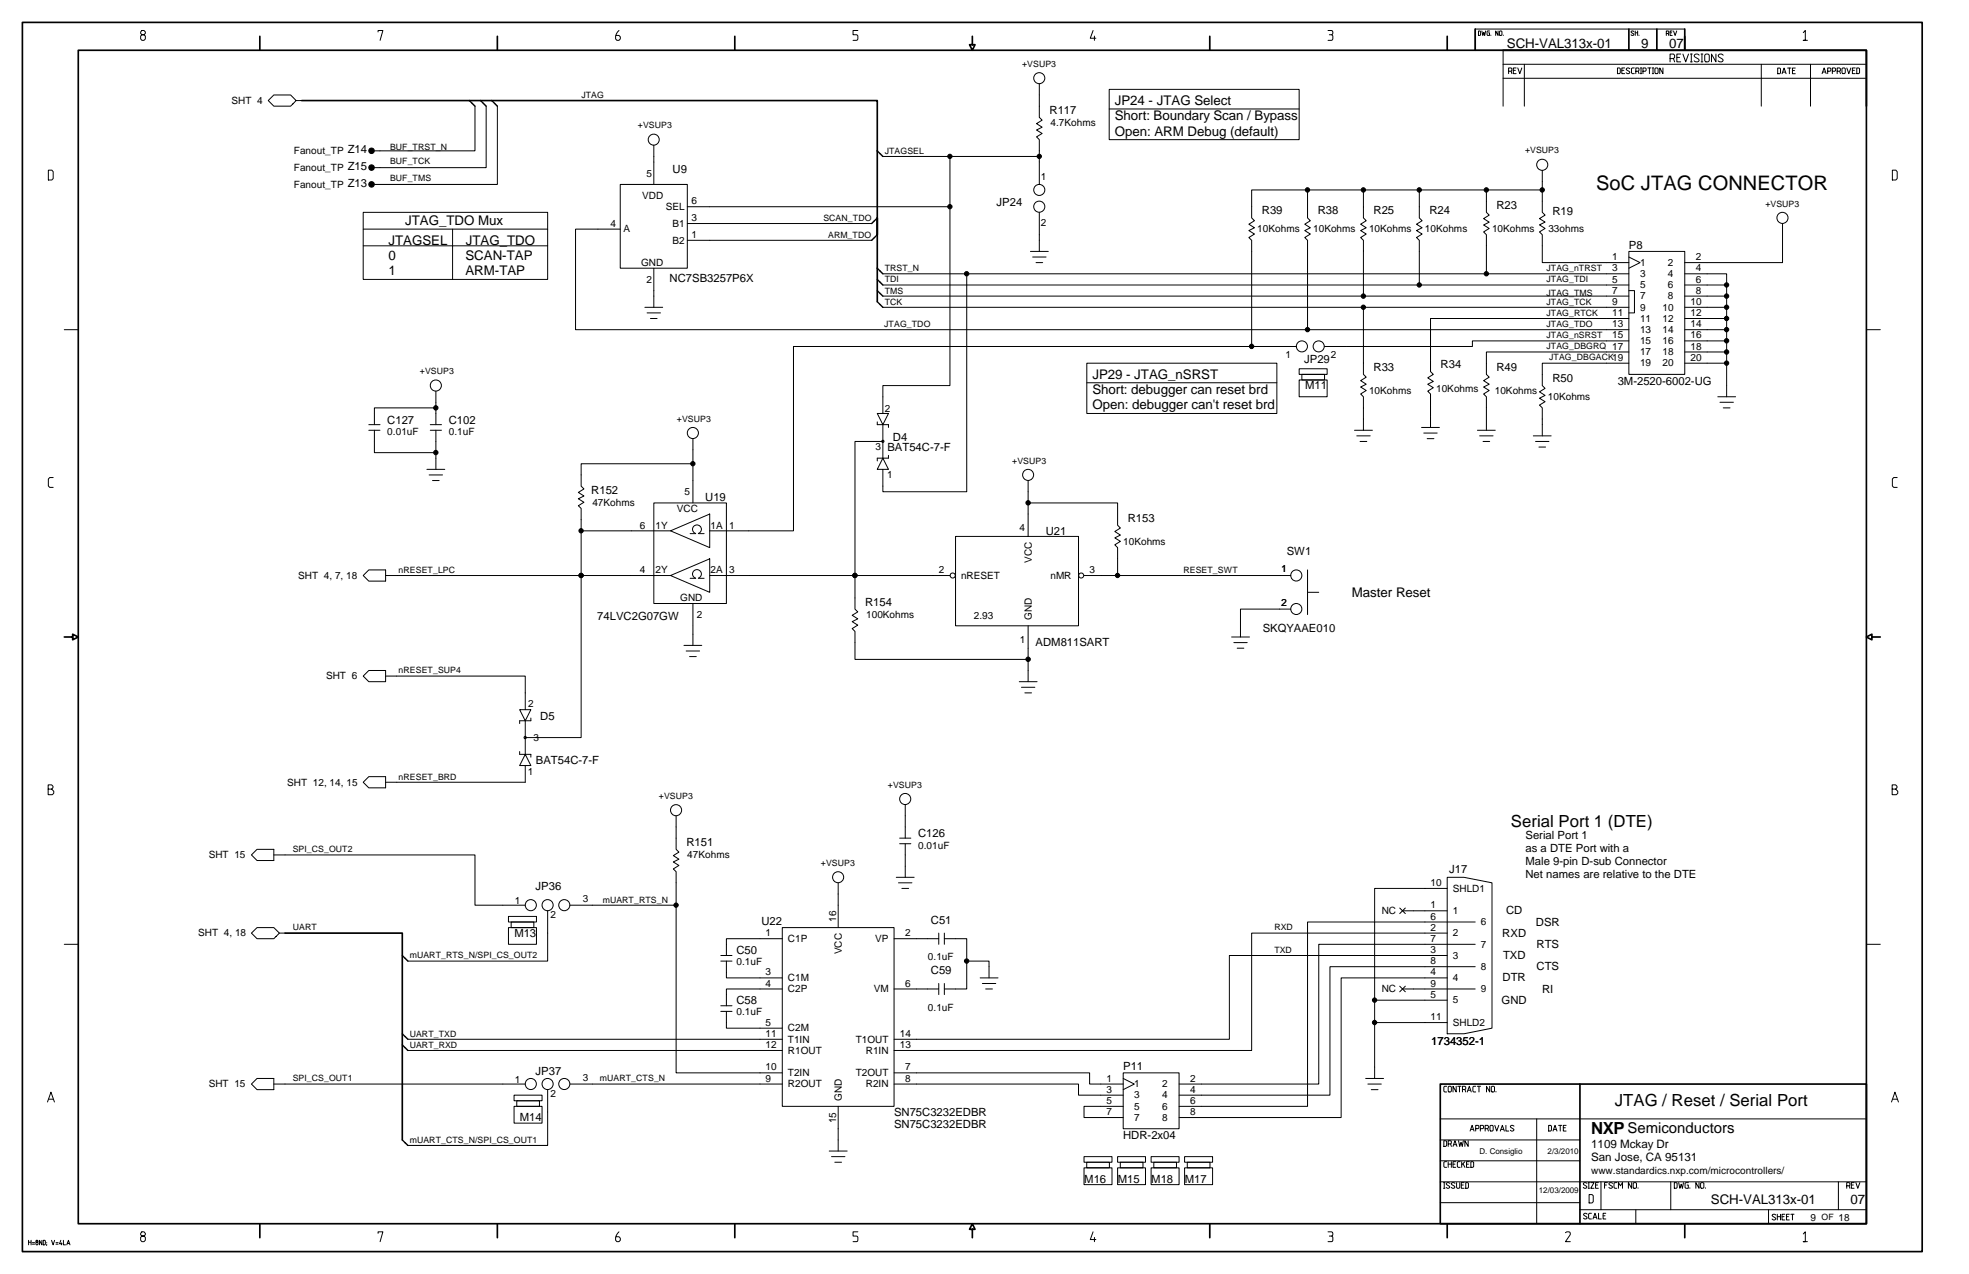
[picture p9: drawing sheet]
<svg xmlns="http://www.w3.org/2000/svg" width="432mm" height="279mm" viewBox="0 0 432 279" stroke-linecap="round" stroke-linejoin="round" font-family="sans-serif">
<g fill="none" stroke="#000" stroke-width=".22">
<path d="M31.1 6.7l-.3 .3v.3l.3 .3h.5l.3 .3v.6l-.3 .3h-.5l-.3-.3v-.6l.3-.3h.5l.3-.3v-.3l-.3-.3zM82.9 7v-.3h1.1l-.6 2.1M135.7 6.7a2.04 2.04 0 0 0-.7 1.8l.3 .3h.4l.3-.3v-.4l-.3-.3h-.6M188.1 6.7h-1v.9h.7l.3 .3-.1 .8-.9 .1M227.9 18.4v7.3l.6 .7-1.2 .7 1.2 .8-1.2 .6 1.2 .8-1.2 .7 .6 .6v9.8M239.7 6.7l-.6 1.7h1.2M240 7.9v.9M243.2 19.6h41.7v11h-41.7zM291.2 6.7h.8a.54 .54 0 0 1 .2 .8l-.2 .1M291.5 7.6l.7 .1 .1 .8-.3 .3h-.8M324.2 6.8l.5 .1-.1 .9h-.4zM325 6.8l.2 1 .2-.7 .2 .7 .2-1"/>
<path d="M326.6 6.8h-.4l-.1 .1 .1 .9h.4v-.6h-.1M326.9 7.7v.1M328.5 6.8v1l-.5-1v1M329 6.8l.4 .1-.2 .9-.4-.2zM329.6 11v12.3M329.6 17.2h79.7M329.6 14.1h79.7M329.7 7.7v.1M330.8 15.6h.6l.2-.5-.2-.2h-.6v1.3M331.4 15.6l.2 .6M331.9 15.4h.4M332.5 14.9h-.6v1.3h.6"/>
<path d="M332.8 14.9l.5 1.3 .4-1.3M334.3 14.1v9.2M354.7 14.9h.5l.1 .2v.9l-.1 .2h-.5zM355.7 15.4h.4M356.3 14.9h-.6v1.3h.6M357.4 15.1l-.5-.2-.3 .3 .7 .5v.3l-.4 .2-.3-.2M358.3 6.9l-.2-.1-.4 .1v.2l.6 .5-.2 .2-.4-.2M358.4 14.9h-.5l-.1 .2v.9l.1 .2h.5M358.6 6.8v1M358.6 7.2h.5M358.7 15.6h.6l.1-.2v-.3l-.1-.2h-.6v1.3M359.1 6.8v1"/>
<path d="M359.3 15.6l.1 .6M359.4 7.7v.1M359.7 14.9h.3M359.7 16.2h.3M359.9 14.9v1.3M360.3 15.6h.5l.2-.2v-.3l-.2-.2h-.5v1.3M361.4 14.9h.7M361.7 14.9v1.3M362.4 14.9h.2M362.4 16.2h.2M362.5 14.9v1.3M363.1 14.9h.4l.1 .2v.9l-.1 .2h-.4l-.2-.2v-.9z"/>
<path d="M364.7 14.9v1.3l-.7-1.3v1.3M365.4 7.3h.4v-.5h-.4v1M365.8 7.3l.2 .5M366.2 12.8h.8l.2-.2v-.5l-.2-.2h-.8v1.7M366.2 7.2h.4M366.7 6.8h-.5v1h.5M367 12.8l.2 .8M367 6.8l.3 1 .4-1M367.7 12.6h.6M368.6 11.9h-.9v1.7h.9M369.1 11.9l.6 1.7 .6-1.7M369.5 6.4h-46v4.6h46"/>
<path d="M370.7 13.6h.4M370.7 11.9h.4M370.9 11.9v1.7M372.6 12.1a.62 .62 0 0 0-1.1 .1l.1 .3 .9 .5v.5a.76 .76 0 0 1-1-.2M373 13.6h.4M373 11.9h.4M373.2 11.9v1.7M374.1 11.9h.5l.2 .2v1.2l-.2 .3h-.5l-.3-.3v-1.2zM376.3 11.9v1.7l-1-1.7v1.7M377.9 12.1a.62 .62 0 0 0-1.1 .1l1 .8 .1 .2-.1 .3a.74 .74 0 0 1-1-.2M386.2 14.1v9.2M389.8 14.9h.5l.2 .2v.9l-.2 .2h-.5z"/>
<path d="M390.8 16.2l.4-1.3 .5 1.3M391 15.8h.5M392 14.9h.7M392.4 14.9v1.3M393.1 15.5h.4M393.7 14.9h-.6v1.3h.6M395.5 7.2l.4-.5v2.1h-.4h.9M397 14.1v9.2M399.6 16.2l.4-1.3 .5 1.3M399.8 15.8h.5M400.8 15.6h.5l.2-.2v-.3l-.2-.2h-.5v1.3M401.8 15.6h.6l.1-.5-.1-.2h-.6v1.3"/>
<path d="M402.9 15.6h.5l.2-.5-.2-.2h-.5v1.3M403.4 15.6l.2 .6M404.1 14.9h.4l.2 .2v.9l-.2 .2h-.4l-.2-.2v-.9zM405 14.9l.4 1.3 .5-1.3M406.2 15.4h.5M406.8 14.9h-.6v1.3h.6M407.2 14.9h.4l.2 .2v.9l-.2 .2h-.4zM10.6 37.3h.8l.3 .4v1.5l-.3 .3h-.8zM58.8 22.1l1.2-1.3h3.7l1.2 1.3-1.2 1.2h-3.7zM64.9 22.1h1.3M104.2 23.3v9.8h-22.1M106.6 23.3v13.5h-24.5"/>
<path d="M109.1 23.3v17.1h-27M143.4 31.9v8.5M193.6 34.3h34.3M208.3 34.3v50.3h-14.7v6.1M243.2 23.9h41.7M338.2 37.4v9.2l.6 .6-1.2 .7 1.2 .8-1.2 .6 1.2 .8-1.2 .8 .6 .6v6.1h19M415 37.3h.8l.3 .4v1.5l-.3 .3h-.8zM79.7 46.6h40.4v14.7h-40.4zM79.7 50.2h40.4M79.7 53.9h40.4M99.3 50.2v11.1M136 40.4h14.7v18.4h-14.7z"/>
<path d="M136 50.2h-9.8v22.1h231M143.4 58.8v8.6M150.7 45.3h57.6M191.2 52.7h-40.5M191.2 49h-40.5M226 55.1h3.9M226.5 56.4h2.9M227.2 57.6h1.5M227.9 46.6v8.5M286.7 41.7h-12.2v6.1l.6 .6-1.2 .8 1.2 .8-1.2 .6 1.2 .7-1.2 .8 .6 .6v23.3M299 41.7v6.1l.6 .6-1.2 .8 1.2 .8-1.2 .6 1.2 .7-1.2 .8 .6 .6v12.2M311.3 41.7v6.1l.6 .6-1.3 .8 1.3 .8-1.3 .6 1.3 .7-1.3 .8 .7 .6v9.8"/>
<path d="M326 41.7v4.9l.6 .6-1.2 .7 1.2 .8-1.2 .6 1.2 .8-1.2 .8 .6 .6v8.5M338.2 41.7h-51.5v6.1l.7 .6-1.3 .8 1.3 .8-1.3 .6 1.3 .7-1.3 .8 .6 .6v19.6M357.2 55.1h12.3v27h-12.3zM357.2 56.4l2.5 1.2-2.5 1.2M390.9 49v8.6h-21.4M14.1 72.3h3.1M141.4 67.4h3.9M141.9 68.6h2.9M142.6 69.8h1.5M193.6 62.5h163.6M193.6 64.9h163.6M193.6 67.4h163.6"/>
<path d="M193.6 60h163.6M212 60v47.8h-18.4v-4.9M238.3 79.7h41.7v11h-41.7zM284.3 76h-110.3v40.4h-18.4M299 67.4v14.7l.6 .6-1.2 .8 1.2 .8-1.2 .6 1.2 .7-1.2 .8 .6 .6v7.4M357.2 69.9l-43.5-.1v11.7l.6 .6-1.2 .8 1.2 .8-1.2 .6 1.2 .7-1.2 .8 .6 .6v7.3M357.2 74.8h-34.3v1.2h-32.5M357.2 63.7h1.2v4.9h-1.2M357.2 79.7h-19v4.9l.6 .6-1.2 .7 1.2 .8-1.2 .6 1.2 .8-1.2 .7 .6 .7v6.1M357.2 77.2h-31.2v4.9l.6 .6-1.2 .8 1.2 .8-1.2 .6 1.2 .7-1.2 .8 .6 .6v7.4M369.5 60h9.2v27M378.7 62.5h-9.2"/>
<path d="M378.7 64.9h-9.2M378.7 67.4h-9.2M378.7 69.8l-9.2 .1M378.7 72.3h-9.2M378.7 74.8h-9.2M378.7 77.2h-9.2M378.7 79.7h-9.2M409.3 72.3h3M80.9 94.4h2.4M80.9 93.1h2.4M82.1 94.4v4.9h13.5M94.4 93.1h2.4"/>
<path d="M94.4 94.4h2.4M95.6 89.5h-13.5v3.6M95.6 85.8v7.3M95.6 94.4v8.5M152 96.2v14.1M192.4 90.7h2.4l-1.2 2.4zM192.4 92.5v.6h2.4v.6M193.6 93.1v3.7M194.8 99.9v.6h-2.4v.6M238.3 83.9h41.7M284.9 83.3h6.1v3.7h-6.1zM284.9 80.9h6.1v1.2h-6.1z"/>
<path d="M285.5 82.1h5v1.2h-5zM297 94.4h4M297.5 95.6h3M298.3 96.8h1.4M311.7 93.7h4M312.2 95h3M313 96.2h1.5M324 94.4h3.9M324.5 95.6h2.9M325.2 96.8h1.5M336.3 95.6h3.9M336.7 96.8h3"/>
<path d="M337.5 98h1.4M376.7 87h3.9M377.2 88.2h2.9M377.9 89.5h1.5M11.7 104.7h-.8l-.3 .4v1.5l.3 .3h.8M93.6 102.9h3.9M94.1 104.2h2.9M94.8 105.4h1.5M127.4 116.4h19.6M143.4 110.3h15.9v22.1h-15.9zM147 116.4l8.6-3.7v7.4zM151.3 117h1.3"/>
<path d="M152 101.7h-24.6v4.9l.7 .6-1.3 .8 1.3 .8-1.3 .6 1.3 .8-1.3 .7 .6 .6v50.3h-12.2v3.6M152.5 117a.95 .95 0 0 1-.4-1.5 .95 .95 0 0 1 1.5 0 .95 .95 0 0 1-.5 1.5M153.2 117h1.2M193.6 100.5v-3.7h-6.1v36.8l.6 .6-1.2 .7 1.2 .8-1.2 .6 1.2 .8-1.2 .8 .6 .6v6.1h38M193.6 100.5l1.2 2.4h-2.4zM209.6 117.6h26.9v19.6h-26.9zM225.5 110.3h19.6v4.9l.6 .6-1.2 .8 1.2 .7-1.2 .7 1.2 .7-1.2 .8 .6 .6v6.1M225.5 105.4v12.2M416.1 104.7h-.8l-.3 .4v1.5l.3 .3h.8M79.7 126.2l1.2-1.2h3.7v2.4h-3.7zM147 126.2l8.6-3.6v7.3zM147 126.2h-62.4"/>
<path d="M151.3 126.8h1.3M152 137.2v4.3M152 132.4v4.8M152.5 126.8a.95 .95 0 0 1-.4-1.5 .95 .95 0 0 1 1.5 0 .95 .95 0 0 1-.5 1.5M153.2 126.8h1.2M155.6 126.2h52.7M225.5 137.2v12.3M270.1 139.7h3.9M283.1 133.6h-11.1v6.1M283.1 126.2h-45.4M286.7 125v9.8M286.7 129.9h2.5"/>
<path d="M79.7 148.3l1.2-1.3h3.7v2.5h-3.7zM84.6 148.3h30.6v7.3M114 155.6h2.4l-1.2 2.5zM115.2 158.1v3.7M116.4 157.5v.6h-2.4v.6M150 141.5h3.9M150.5 142.8h2.9M151.2 144h1.5M223.5 149.5h3.9M224 150.7h2.9M224.7 152h1.5M270.6 140.9h2.9"/>
<path d="M271.3 142.2h1.5M10.6 173.1h.7l.3-.4v-.3l-.3-.3h-.7v2.2h.9l.3-.3v-.5l-.5-.4M79.7 171.6l1.2-1.3h3.7v2.5h-3.7zM114 164.8v.6h2.4v.7M115.2 165.4l1.2 2.5h-2.4zM115.2 167.9v3.7h-30.6M148.3 178.9v7.4l.6 .6-1.2 .7 1.2 .8-1.2 .6 1.2 .8-1.2 .8 .6 .6v44.1h23.3M198.5 176.5v7.3M415 173.1h.7l.3-.4v-.3l-.3-.3h-.7v2.2h.9l.3-.3v-.5l-.5-.4M55.1 187.5l1.3-1.2h3.6v2.4h-3.6zM60 187.5h44.2v11h11M120.1 199.7v11.1h-30.6"/>
<path d="M125 198.5h23.3M183.8 193.6v9.8M196.6 192.4h3.9M197 193.6h3M197.3 185h2.4M197.3 183.8h2.4M197.8 194.8h1.5M198.5 185v7.4M307 199.1l1.2 1.3M307.6 199.7h9.8M308.2 199.1l-1.2 1.3M317.4 192.4h3.7l6.1 1.2v31.9l-6.1 1.2h-3.7z"/>
<path d="M317.4 194.8h-15.9v41.7M14.1 207.1h3.1M55.1 204.6l1.3-1.2h3.6l1.3 1.2-1.3 1.3h-3.6zM61.3 204.6h1.2M111.5 203.4h6.1v3.7h-6.1zM111.5 201h6.1v1.2h-6.1zM112.1 202.2h5v1.2h-5zM158.1 209.5h2.4M158.1 210.8h2.4M159.3 210.8v3.7h12.3M171.6 203.4h24.5v39.2h-24.5zM171.6 205.9h-12.3v3.6"/>
<path d="M171.6 216.9h-12.3v3.7M196.1 216.9h9.8M196.1 205.9h9.8M205.9 204.6v2.5M205.9 215.7v2.4M207.1 205.9h4.9v11h-4.9M207.1 204.6v2.5M207.1 215.7v2.4M212 210.8h4.9v3.7M214.9 214.5h4M215.4 215.7h3M216.2 216.9h1.4"/>
<path d="M307 216.3l1.2 1.2M308.2 216.3l-1.2 1.2M317.4 209.5l-47.8 .1v18.3h-73.5M317.4 204.6h-42.9v25.8h-78.4M317.4 214.5h-23.3v30.6h-35.5M317.4 219.4h-15.9M323.5 207.1h-34.3v30.6h-30.6M323.5 202.2h-36.8v40.4h-28.1M323.5 212h-31.8v28.2h-33.1M323.5 216.9h-15.9M409.3 207.1h3M55.1 237.7l1.3-1.2h3.6v2.5h-3.6z"/>
<path d="M115.2 237.7h-55.2M120.1 239v12.2h-30.6M125 237.7h46.6M158.1 220.6h2.4M158.1 221.8h2.4M159.3 221.8v3.7h12.3M171.6 227.9h-82.1M171.6 230.4h-82.1M196.1 235.3h42.9v2.4h7.3M196.1 237.7h40.4v2.5h9.8M246.3 235.3h12.3v12.2h-12.3zM246.3 236.5l2.5 1.2-2.5 1.3"/>
<path d="M299.5 236.5h3.9M300 237.7h2.9M300.7 239h1.5M317.2 238.2h-.4l-.2 .2v.9l.2 .2h.4M317.4 224.3h-15.9M317.8 238.2h.3l.2 .2v.9l-.2 .2h-.3l-.2-.2v-.9zM319.3 238.2v1.3l-.7-1.3v1.3M319.7 238.2h.7M320.1 238.2v1.3M320.7 238.9h.5l.2-.1v-.4l-.2-.2h-.5v1.3M321.2 238.9l.2 .6M321.8 239.5l.4-1.3 .4 1.3"/>
<path d="M321.9 239.1h.6M323.6 238.2h-.4l-.2 .2v.9l.2 .2h.4M324 238.2h.7M324.3 238.2v1.3M326.7 238.2v1.3l-.7-1.3v1.3M327.2 238.2h.4l.1 .2v.9l-.1 .2h-.4l-.2-.2v-.9zM328.1 239.4v.1M10.4 241.7l.8-2.2 .7 2.2M10.7 241.1h.9M112.7 242.6h6.2v3.7h-6.2zM112.7 240.2h6.2v1.2h-6.2zM113.3 241.4h5v1.2h-5z"/>
<path d="M181.8 252.4h4M182.4 253.7h2.9M183.1 254.9h1.5M183.8 242.6v9.8M237.7 256.1h6.2v3.7h-6.2zM237.7 253.7h6.2v1.2h-6.2zM238.3 254.9h5v1.2h-5zM245.1 256.1h6.1v3.7h-6.1zM245.1 253.7h6.1v1.2h-6.1zM245.7 254.9h5v1.2h-5zM246.3 242.6h-8.6v2.5h8.6M252.4 256.1h6.2v3.7h-6.2z"/>
<path d="M252.4 253.7h6.2v1.2h-6.2zM253 254.9h5v1.2h-5zM259.8 256.1h6.1v3.7h-6.1zM259.8 253.7h6.1v1.2h-6.1zM260.4 254.9h4.9v1.2h-4.9zM315.8 245.4h93.5M315.8 254.6h30.7M315.8 250h30.7M315.8 259.2h93.5M316.6 259.4h.3M316.6 250.2h.5l.1 .1v.9l-.1 .2h-.5zM316.7 259.4v1.2"/>
<path d="M317.2 254.8h-.4l-.2 .1v.9l.2 .2h.4M317.6 254.8v1.2M317.6 255.3h.7M317.6 250.9h.5l.2-.2v-.4l-.2-.1h-.5v1.2M317.9 259.5l-.1-.1a.44 .44 0 0 0-.7 .2l.8 .7-.2 .3-.6-.2M318.1 250.9l.2 .5M318.3 254.8v1.2M318.6 255.3h.5M318.6 251.4l.5-1.2 .4 1.2M318.8 251h.5M319.1 259.5l-.6-.1-.2 .2 .7 .6v.3l-.5 .1-.2-.2M319.2 254.8h-.6v1.2h.6"/>
<path d="M319.4 259.4v1l.2 .2h.4l.1-.2v-1M319.8 250.2l.3 1.2 .3-.9 .3 .9 .2-1.2M320.2 254.8h-.4l-.2 .1v.9l.2 .2h.4M320.5 259.9h.4M320.5 254.8v1.2M320.8 255.2l.4 .8M321.1 259.4h-.6v1.2h.6M321.2 254.8l-.7 .7M321.4 259.4h.5l.1 .1v.9l-.1 .2h-.5zM321.6 255.3h.4M322 250.2v1.2l-.8-1.2v1.2M322.2 254.8h-.6v1.2h.6"/>
<path d="M322.4 248.1l.4-1.3 .5 1.3M322.6 254.8h.4l.2 .1v.9l-.2 .2h-.4zM322.6 247.7h.5M323.6 247.5h.5l.2-.2v-.3l-.2-.2h-.5v1.3M324.6 247.5h.6l.2-.5-.2-.2h-.6v1.3M325.7 247.5h.5l.2-.2v-.3l-.2-.2h-.5v1.3M326.2 247.5l.2 .6M326.9 246.8h.4l.1 .2v.9l-.1 .2h-.4l-.2-.2v-.9zM327.8 246.8l.4 1.3 .5-1.3M329 248.1l.5-1.3 .4 1.3M329.2 247.7h.5M330.2 246.8v1.3h.7"/>
<path d="M332 247l-.3-.2-.4 .1v.3l.7 .6-.3 .3-.5-.2M337 245.4v23M339.6 246.8h.4l.2 .2v.9l-.2 .2h-.4zM340.6 248.1l.4-1.3 .4 1.3M340.7 247.7h.6M341.8 246.8h.7M342.2 246.8v1.3M342.8 247.3h.5M343.5 246.8h-.7v1.3h.7M348 259.5l-.3-.1h-.4v.4l.7 .5-.3 .3-.5-.2M348.3 259.4h.3M348.4 259.4v1.2"/>
<path d="M348.8 259.4h.8l-.8 1.2h.8M349.9 259.9h.5M350.5 259.4h-.6v1.2h.6M351.1 259.2v6.1M351.9 259.9h.4M352.5 259.4h-.6v1.2M353.6 259.5l-.2-.1h-.5v.4l.7 .5-.2 .3-.6-.2M354.6 259.4h-.5l-.2 .1v.9l.2 .2h.5M357.8 259.4v1.2l-.7-1.2v1.2M358.3 259.4h.4l.2 .1v.9l-.2 .2h-.4l-.1-.2v-.9zM366.4 259.2v6.1M367.2 259.4h.4l.2 .1v.9l-.2 .2h-.4z"/>
<path d="M368.1 259.4l.3 1.2 .3-.9 .3 .9 .2-1.2M370.2 259.4h-.5l-.2 .1v.9l.2 .2h.5v-.7h-.2M372.6 259.4v1.2l-.7-1.2v1.2M373.1 259.4h.4l.2 .1v.9l-.2 .2h-.4l-.2-.2v-.9zM403.2 259.2v6.1M406 259.9h.4M406.6 259.4h-.6v1.2h.6M407 259.4l.4 1.2 .5-1.2M414.8 241.7l.8-2.2 .7 2.2M415.1 241.1h.9M6.3 272v1M6.3 272.4h.5"/>
<path d="M6.8 272v1M7.1 272.9h.5M7.1 272.5h.5M8 272l-.1 .3 .4 .3-.1 .4h-.2l-.1-.4 .3-.2 .1-.2zM9.2 272v1l-.5-1v1M9.5 272l.4 .2-.1 .8h-.3zM10.2 272.9v.2M10.2 272.5v.1M11.3 272l.3 1 .4-1M12.3 272.9h.4M12.3 272.5h.4M13.3 272l-.2 .8h.5"/>
<path d="M13.5 272.6v.4M13.9 272v1h.5M14.6 273l.4-1 .3 1M14.8 272.7h.4M31.1 270.2l-.3 .3v.3l.3 .3h.5l.3 .3v.6l-.3 .3h-.5l-.3-.3v-.6l.3-.3h.5l.3-.3v-.3l-.3-.3zM82.9 270.5v-.3h1.1l-.6 2.1M135.7 270.2a2.1 2.1 0 0 0-.7 1.8l.3 .3h.4l.3-.3v-.5l-.3-.3h-.6M188.1 270.2h-1v.9h.7l.3 .3-.1 .8-.9 .1M239.7 270.2l-.6 1.6h1.2M240 271.4v.9M291.2 270.2h.8a.5 .5 0 0 1 .3 .4 .5 .5 0 0 1-.3 .5M291.5 271.1l.7 .1 .1 .8-.3 .3h-.8"/>
<path d="M315.8 263.8h30.7M316.6 260.6h.3M343.3 270.3l.3-.1h.5l.3 .3v.3l-1.1 1.5h1.1M346.5 265.3h62.8M348.1 266.3l-.6-.2-.2 .3 .8 .7a.45 .45 0 0 1-.8 0M348.3 260.6h.3M348.5 262h.6l.3 .2v1.3l-.3 .3h-.6zM349 266.1h-.4l-.2 .2v.8l.2 .2h.4M349.3 267.3l.5-1.2 .4 1.2M349.5 267h.6M350.6 266.1v1.2h.6M351.6 266.6h.4"/>
<path d="M352.1 266.1h-.5v1.2h.5M354.9 260.6v-1.2l.5 .7 .4-.7v1.2M358.7 265.3v3.1M359.2 260.5v.1M370.6 260.5v.1M374 260.5v.1M387.8 265.3v3.1M389.4 266.5l-.5-.2-.3 .3 .7 .5v.3a.47 .47 0 0 1-.7-.1M389.8 266.3v1.2M389.8 266.8h.7M390.5 266.3v1.2M390.8 266.8h.4"/>
<path d="M391.4 266.3h-.6v1.2h.6M391.8 266.8h.4M392.4 266.3h-.6v1.2h.6M392.7 266.3h.7M393.1 266.3v1.2M395.5 270.6l.4-.4v2.1h-.4h.9M405 260.1h.5l.2-.2v-.4l-.2-.1h-.5v1.2M405.5 260.1l.2 .5"/>
<circle cx="227.9" cy="17.1" r="1.21"/>
<circle cx="143.4" cy="30.6" r="1.21"/>
<circle cx="338.2" cy="36.1" r="1.22"/>
<circle cx="227.9" cy="45.3" r="1.22"/>
<circle cx="227.9" cy="41.7" r="1.21"/>
<circle cx="390.9" cy="47.8" r="1.22"/>
<circle cx="285.5" cy="76" r="1.21"/>
<circle cx="289.2" cy="76" r="1.21"/>
<circle cx="95.6" cy="84.5" r="1.22"/>
<circle cx="151.9" cy="95" r="1.22"/>
<circle cx="225.5" cy="104.1" r="1.21"/>
<circle cx="208.9" cy="126.2" r=".56"/>
<circle cx="237.1" cy="126.2" r=".55"/>
<circle cx="284.3" cy="126.2" r="1.22"/>
<circle cx="284.3" cy="133.6" r="1.21"/>
<circle cx="148.3" cy="177.7" r="1.22"/>
<circle cx="198.5" cy="175.2" r="1.22"/>
<circle cx="116.4" cy="198.5" r="1.22"/>
<circle cx="120.1" cy="198.5" r="1.22"/>
<circle cx="123.7" cy="198.5" r="1.22"/>
<circle cx="183.8" cy="192.4" r="1.21"/>
<circle cx="116.4" cy="237.7" r="1.22"/>
<circle cx="120.1" cy="237.7" r="1.22"/>
<circle cx="123.7" cy="237.7" r="1.22"/>
</g>
<g fill="#000" stroke="#000" stroke-width=".22">
<circle cx="81.5" cy="33.1" r=".61"/>
<circle cx="81.5" cy="36.8" r=".61"/>
<circle cx="208.3" cy="34.3" r=".48"/>
<circle cx="227.9" cy="34.3" r=".48"/>
<circle cx="81.5" cy="40.4" r=".61"/>
<circle cx="208.3" cy="45.3" r=".48"/>
<circle cx="286.7" cy="41.7" r=".48"/>
<circle cx="299" cy="41.7" r=".48"/>
<circle cx="311.2" cy="41.7" r=".48"/>
<circle cx="326" cy="41.7" r=".48"/>
<circle cx="338.2" cy="41.7" r=".48"/>
<circle cx="212" cy="60" r=".48"/>
<circle cx="274.5" cy="76" r=".48"/>
<circle cx="286.7" cy="72.3" r=".48"/>
<circle cx="299" cy="64.9" r=".48"/>
<circle cx="299" cy="67.4" r=".48"/>
<circle cx="311.2" cy="62.5" r=".48"/>
<circle cx="326" cy="60" r=".48"/>
<circle cx="378.6" cy="74.7" r=".48"/>
<circle cx="378.6" cy="77.2" r=".48"/>
<circle cx="378.6" cy="64.9" r=".48"/>
<circle cx="378.6" cy="67.4" r=".48"/>
<circle cx="378.6" cy="69.8" r=".48"/>
<circle cx="378.6" cy="72.3" r=".48"/>
<circle cx="378.6" cy="62.5" r=".48"/>
<circle cx="378.6" cy="79.6" r=".48"/>
<circle cx="95.6" cy="89.4" r=".48"/>
<circle cx="95.6" cy="99.2" r=".48"/>
<circle cx="127.4" cy="116.4" r=".48"/>
<circle cx="151.9" cy="101.7" r=".48"/>
<circle cx="225.5" cy="110.3" r=".49"/>
<circle cx="127.4" cy="126.2" r=".48"/>
<circle cx="187.5" cy="126.2" r=".48"/>
<circle cx="245.1" cy="126.2" r=".48"/>
<circle cx="225.5" cy="144.6" r=".49"/>
<circle cx="148.3" cy="198.5" r=".48"/>
<circle cx="212" cy="210.8" r=".48"/>
<circle cx="301.4" cy="219.3" r=".48"/>
<circle cx="301.4" cy="224.2" r=".48"/>
</g>
<g fill="none" stroke="#000" stroke-width=".37">
<path d="M4.9 4.9h416.6v269.6h-416.6zM17.2 11h392.1v257.4h-392.1zM57 8v3M109.1 8v3M161.1 8v3M213.2 8v1.8h-.6l.6 1.2 .6-1.2h-.6M265.3 8v3M317.4 8v3M323.5 6.4v4.6M329.6 11h79.7v12.3M357.2 6.4v4.6M363.3 6.4v4.6"/>
<path d="M369.5 6.4v4.6M66.2 22.1h126.2v44.1M14.1 139.7h1.8v.6l1.3-.6-1.3-.6v.6M410.5 139.7v.6l-1.2-.6 1.2-.6v.6h1.8M62.5 204.6h25.7v45.4M315.8 237.7h93.5v30.7h-93.5zM346.5 237.7v30.7M57 268.4v3M109.1 268.4v3M161.1 268.4v3M213.2 269.6h-.6l.6-1.2 .6 1.2h-.6v1.8M265.3 268.4v3"/>
<path d="M317.4 268.4v3M369.5 268.4v3"/>
</g>
<g fill="none" stroke="#000" stroke-width=".29">
<path d="M102.9 22.1l.6 .6M105.4 22.1l.6 .6M107.8 22.1l.7 .6M192.4 33.1l.6 .6M192.4 51.5l-.6 .6M192.4 47.8l-.6 .6M192.4 58.8l.6 .6M192.4 61.3l.6 .6M192.4 63.7l.6 .6M192.4 66.2l.6 .6M88.2 209.5l.6 .7M88.2 226.7l.6 .6"/>
<path d="M88.2 229.2l.6 .6M88.2 250l.6 .6"/>
</g>
<g fill="none" stroke="#000" stroke-width=".32">
<path d="M103.5 22.7l.7 .6M106 22.7l.6 .6M108.5 22.7l.6 .6M193 33.7l.6 .6M191.8 52.1l-.6 .6M191.8 48.4l-.6 .6M193 59.4l.6 .6M193 61.9l.6 .6M193 64.3l.6 .6M193 66.8l.6 .6M88.8 210.2l.7 .6M88.8 227.3l.7 .6"/>
<path d="M88.8 229.8l.7 .6M88.8 250.6l.7 .6"/>
</g>
<g fill="none" stroke="#000" stroke-width=".24">
<circle cx="193.6" cy="96.8" r=".23"/>
<circle cx="115.2" cy="161.8" r=".24"/>
</g>
<text font-size="4.4" x="350" y="41.7">SoC JTAG CONNECTOR</text>
<g font-size="3.7">
<text x="331.3" y="181.3">Serial Port 1 (DTE)</text>
<text x="354.1" y="242.5">JTAG / Reset / Serial Port</text>
<text x="348.9" y="248.7">NXP</text>
</g>
<text font-size="3.3" x="356.9" y="248.6">Semiconductors</text>
<g font-size="2.9">
<text x="330.5" y="10.5">SCH-VAL313x-01</text>
<text x="359.9" y="10.5">9</text>
<text x="366" y="10.5">07</text>
<text x="244.5" y="23.1">JP24 - JTAG Select</text>
<text x="244.5" y="26.4">Short: Boundary Scan / Bypass</text>
<text x="244.5" y="29.7">Open: ARM Debug (default)</text>
<text x="85.2" y="53.7">JTAGSEL</text>
<text x="88.8" y="49.3">JTAG_TDO Mux</text>
<text x="102.1" y="53.7">JTAG_TDO</text>
<text x="85.2" y="57">0</text>
<text x="102.1" y="57">SCAN-TAP</text>
<text x="85.2" y="60.4">1</text>
<text x="102.1" y="60.4">ARM-TAP</text>
<text x="239.6" y="83.1">JP29 - JTAG_nSRST</text>
<text x="239.6" y="86.4">Short: debugger can reset brd</text>
<text x="239.6" y="89.8">Open: debugger can't reset brd</text>
<text x="296.5" y="130.8">Master Reset</text>
<text x="375.2" y="264.1">SCH-VAL313x-01</text>
<text x="405.8" y="264.1">07</text>
</g>
<g font-size="2.5">
<text x="230.2" y="25">R117</text>
<text x="147.5" y="38">U9</text>
<text x="218.6" y="45.1">JP24</text>
<text x="276.7" y="47">R39</text>
<text x="289" y="47">R38</text>
<text x="301.2" y="47">R25</text>
<text x="313.5" y="47">R24</text>
<text x="328.2" y="45.8">R23</text>
<text x="340.4" y="47.1">R19</text>
<text x="357.2" y="54.5">P8</text>
<text x="146.9" y="61.9">NC7SB3257P6X</text>
<text x="286" y="79.5">JP29</text>
<text x="301.2" y="81.3">R33</text>
<text x="315.9" y="80.7">R34</text>
<text x="328.2" y="81.3">R49</text>
<text x="340.4" y="83.8">R50</text>
<text x="286.2" y="85.4">M11</text>
<text x="354.8" y="84.3">3M-2520-6002-UG</text>
<text x="84.9" y="93">C127</text>
<text x="98.4" y="93">C102</text>
<text x="194.6" y="98.9">BAT54C-7-F</text>
<text x="195.8" y="96.7">D4</text>
<text x="129.7" y="108.3">R152</text>
<text x="154.7" y="109.9">U19</text>
<text x="229.3" y="117.2">U21</text>
<text x="247.3" y="114.4">R153</text>
<text x="282.2" y="121.6">SW1</text>
<text x="131" y="135.9">74LVC2G07GW</text>
<text x="189.7" y="132.8">R154</text>
<text x="227.1" y="141.7">ADM811SART</text>
<text x="276.9" y="138.5">SKQYAAE010</text>
<text x="118.5" y="157.8">D5</text>
<text x="117.5" y="167.5">BAT54C-7-F</text>
<text x="150.5" y="185.5">R151</text>
<text x="201.4" y="183.7">C126</text>
<text x="334.5" y="184">Serial Port 1</text>
<text x="317.8" y="191.5">J17</text>
<text x="334.5" y="186.9">as a DTE Port with a</text>
<text x="334.5" y="189.7">Male 9-pin D-sub Connector</text>
<text x="117.5" y="195.3">JP36</text>
<text x="334.5" y="192.6">Net names are relative to the DTE</text>
<text x="167" y="202.8">U22</text>
<text x="204.2" y="202.6">C51</text>
<text x="330.3" y="200.6">CD</text>
<text x="336.8" y="203">DSR</text>
<text x="112.8" y="205.4">M13</text>
<text x="161.5" y="209.2">C50</text>
<text x="329.5" y="205.4">RXD</text>
<text x="337" y="207.9">RTS</text>
<text x="204.2" y="213.7">C59</text>
<text x="329.5" y="215.2">DTR</text>
<text x="329.6" y="210.4">TXD</text>
<text x="337" y="212.8">CTS</text>
<text x="161.5" y="220.2">C58</text>
<text x="329.3" y="220.2">GND</text>
<text x="338.2" y="217.7">RI</text>
<text x="313.9" y="229.2">1734352-1</text>
<text x="117.5" y="235.7">JP37</text>
<text x="246.3" y="234.7">P11</text>
<text x="114" y="245.9">M14</text>
<text x="196.1" y="244.9">SN75C3232EDBR</text>
<text x="196.1" y="247.3">SN75C3232EDBR</text>
<text x="246.3" y="249.8">HDR-2x04</text>
<text x="348.9" y="251.8">1109 Mckay Dr</text>
<text x="348.9" y="254.7">San Jose, CA 95131</text>
<text x="237.8" y="259.4">M16</text>
<text x="245.1" y="259.4">M15</text>
<text x="252.5" y="259.4">M18</text>
<text x="259.8" y="259.4">M17</text>
</g>
<g font-size="2.2">
<text x="50.8" y="22.8">SHT 4</text>
<text x="230.4" y="27.7">4.7Kohms</text>
<text x="64.5" y="33.8">Fanout_TP Z14</text>
<text x="64.5" y="37.5">Fanout_TP Z15</text>
<text x="64.5" y="41.2">Fanout_TP Z13</text>
<text x="141.8" y="38.7">5</text>
<text x="228.2" y="39.5">1</text>
<text x="140.8" y="43.6">VDD</text>
<text x="146" y="46.1">SEL</text>
<text x="151.7" y="44.8">6</text>
<text x="133.9" y="49.7">4</text>
<text x="136.7" y="51">A</text>
<text x="147.5" y="53.4">B2</text>
<text x="147.5" y="49.7">B1</text>
<text x="151.7" y="48.5">3</text>
<text x="151.7" y="52.2">1</text>
<text x="228.2" y="49.5">2</text>
<text x="275.7" y="51">10Kohms</text>
<text x="288" y="51">10Kohms</text>
<text x="300.2" y="51">10Kohms</text>
<text x="312.5" y="51">10Kohms</text>
<text x="327.2" y="51">10Kohms</text>
<text x="339.6" y="51">33ohms</text>
<text x="140.6" y="58.3">GND</text>
<text x="353.5" y="57.1">1</text>
<text x="353.5" y="59.5">3</text>
<text x="359.7" y="58.3">1</text>
<text x="365.8" y="58.3">2</text>
<text x="371.9" y="57.1">2</text>
<text x="371.9" y="59.5">4</text>
<text x="141.8" y="62">2</text>
<text x="353.5" y="62">5</text>
<text x="353.5" y="64.4">7</text>
<text x="359.7" y="60.8">3</text>
<text x="359.7" y="63.2">5</text>
<text x="359.7" y="65.7">7</text>
<text x="365.8" y="60.8">4</text>
<text x="365.8" y="63.2">6</text>
<text x="365.8" y="65.7">8</text>
<text x="371.9" y="62">6</text>
<text x="371.9" y="64.4">8</text>
<text x="353.5" y="66.9">9</text>
<text x="353.5" y="69.3">11</text>
<text x="353.5" y="71.8">13</text>
<text x="359.7" y="68.1">9</text>
<text x="359.7" y="70.6">11</text>
<text x="364.6" y="68.1">10</text>
<text x="364.6" y="70.6">12</text>
<text x="370.7" y="69.3">12</text>
<text x="370.7" y="71.8">14</text>
<text x="370.7" y="66.9">10</text>
<text x="353.5" y="74.2">15</text>
<text x="353.5" y="76.7">17</text>
<text x="359.7" y="73">13</text>
<text x="359.7" y="75.5">15</text>
<text x="359.7" y="77.9">17</text>
<text x="364.6" y="73">14</text>
<text x="364.6" y="75.5">16</text>
<text x="364.6" y="77.9">18</text>
<text x="370.7" y="74.2">16</text>
<text x="370.7" y="76.7">18</text>
<text x="281.9" y="78.6">1</text>
<text x="291.9" y="78.6">2</text>
<text x="353.5" y="79.1">19</text>
<text x="359.7" y="80.4">19</text>
<text x="364.6" y="80.4">20</text>
<text x="370.7" y="79.1">20</text>
<text x="300.2" y="86.5">10Kohms</text>
<text x="314.9" y="85.9">10Kohms</text>
<text x="327.8" y="86.5">10Kohms</text>
<text x="339.4" y="87.7">10Kohms</text>
<text x="84.9" y="95.5">0.01uF</text>
<text x="98.4" y="95.5">0.1uF</text>
<text x="194.1" y="90.3">2</text>
<text x="192" y="98.7">3</text>
<text x="194.5" y="104.9">1</text>
<text x="129.9" y="111">47Kohms</text>
<text x="148.4" y="112.2">VCC</text>
<text x="150.1" y="108.6">5</text>
<text x="140.3" y="115.9">6</text>
<text x="143.8" y="115.9">1Y</text>
<text x="155.8" y="115.9">1A</text>
<text x="159.9" y="115.9">1</text>
<text x="223.6" y="116.5">4</text>
<text x="246.3" y="119.6">10Kohms</text>
<text x="140.3" y="125.7">4</text>
<text x="143.8" y="125.7">2Y</text>
<text x="155.8" y="125.7">2A</text>
<text x="159.9" y="125.7">3</text>
<text x="205.9" y="125.7">2</text>
<text x="226.3" y="123.5" transform="rotate(-90 226.3 123.5)">VCC</text>
<text x="239" y="125.7">3</text>
<text x="281" y="125.5">1</text>
<text x="65.4" y="126.9">SHT 4, 7, 18</text>
<text x="149.2" y="131.8">GND</text>
<text x="210.8" y="126.9">nRESET</text>
<text x="230.4" y="126.9">nMR</text>
<text x="152.8" y="135.5">2</text>
<text x="189.9" y="135.5">100Kohms</text>
<text x="213.6" y="135.8">2.93</text>
<text x="226.3" y="136" transform="rotate(-90 226.3 136)">GND</text>
<text x="281" y="132.9">2</text>
<text x="223.7" y="141.1">1</text>
<text x="71.5" y="149">SHT 6</text>
<text x="115.8" y="155">2</text>
<text x="117" y="162.6">3</text>
<text x="63" y="172.3">SHT 12, 14, 15</text>
<text x="115.8" y="169.9">1</text>
<text x="45.8" y="188.2">SHT 15</text>
<text x="150.7" y="188.2">47Kohms</text>
<text x="201.4" y="186.2">0.01uF</text>
<text x="127.8" y="197.9">3</text>
<text x="313.7" y="194.3">10</text>
<text x="318.6" y="195.6">SHLD1</text>
<text x="112.9" y="198.3">1</text>
<text x="120.7" y="201.3">2</text>
<text x="183.3" y="202.2" transform="rotate(-90 183.3 202.2)">16</text>
<text x="303" y="200.5">NC</text>
<text x="313.7" y="199.2">1</text>
<text x="313.7" y="201.7">6</text>
<text x="318.6" y="200.5">1</text>
<text x="324.7" y="202.9">6</text>
<text x="43.5" y="205.4">SHT 4, 18</text>
<text x="167.9" y="205.3">1</text>
<text x="172.8" y="206.6">C1P</text>
<text x="184.6" y="209.3" transform="rotate(-90 184.6 209.3)">VCC</text>
<text x="191.9" y="206.6">VP</text>
<text x="198.5" y="205.3">2</text>
<text x="313.7" y="204.1">2</text>
<text x="313.7" y="209">3</text>
<text x="313.7" y="206.6">7</text>
<text x="318.6" y="205.4">2</text>
<text x="324.7" y="207.8">7</text>
<text x="161.5" y="211.6">0.1uF</text>
<text x="167.9" y="213.9">3</text>
<text x="172.8" y="215.2">C1M</text>
<text x="203.5" y="210.6">0.1uF</text>
<text x="313.7" y="213.9">4</text>
<text x="313.7" y="211.5">8</text>
<text x="318.6" y="215.2">4</text>
<text x="318.6" y="210.3">3</text>
<text x="324.7" y="212.7">8</text>
<text x="167.9" y="216.4">4</text>
<text x="172.8" y="217.6">C2P</text>
<text x="191.6" y="217.6">VM</text>
<text x="198.5" y="216.4">6</text>
<text x="203.5" y="221.6">0.1uF</text>
<text x="303" y="217.6">NC</text>
<text x="313.7" y="218.8">5</text>
<text x="313.7" y="216.4">9</text>
<text x="318.6" y="220.1">5</text>
<text x="324.7" y="217.6">9</text>
<text x="161.5" y="222.6">0.1uF</text>
<text x="167.9" y="227.4">11</text>
<text x="167.9" y="225">5</text>
<text x="172.8" y="226.2">C2M</text>
<text x="197.3" y="227.4">14</text>
<text x="313.7" y="223.7">11</text>
<text x="318.6" y="225">SHLD2</text>
<text x="167.9" y="229.8">12</text>
<text x="172.8" y="231.1">R1OUT</text>
<text x="172.8" y="228.6">T1IN</text>
<text x="187.7" y="228.6">T1OUT</text>
<text x="189.9" y="231.1">R1IN</text>
<text x="197.3" y="229.8">13</text>
<text x="45.8" y="238.5">SHT 15</text>
<text x="112.9" y="237.6">1</text>
<text x="127.8" y="237.1">3</text>
<text x="167.9" y="234.8">10</text>
<text x="167.9" y="237.2">9</text>
<text x="172.8" y="238.5">R2OUT</text>
<text x="172.8" y="236">T2IN</text>
<text x="187.7" y="236">T2OUT</text>
<text x="189.9" y="238.5">R2IN</text>
<text x="198.5" y="237.2">8</text>
<text x="198.5" y="234.8">7</text>
<text x="242.6" y="237.2">1</text>
<text x="242.6" y="239.6">3</text>
<text x="248.8" y="238.5">1</text>
<text x="254.9" y="238.5">2</text>
<text x="261" y="237.2">2</text>
<text x="261" y="239.6">4</text>
<text x="120.7" y="240.5">2</text>
<text x="184.6" y="241.4" transform="rotate(-90 184.6 241.4)">GND</text>
<text x="242.6" y="242.1">5</text>
<text x="242.6" y="244.6">7</text>
<text x="248.8" y="245.8">7</text>
<text x="248.8" y="243.4">5</text>
<text x="248.8" y="240.9">3</text>
<text x="254.9" y="245.8">8</text>
<text x="254.9" y="243.4">6</text>
<text x="254.9" y="240.9">4</text>
<text x="261" y="242.1">6</text>
<text x="261" y="244.6">8</text>
<text x="183.3" y="246.3" transform="rotate(-90 183.3 246.3)">15</text>
<text x="348.9" y="257.5">www.standardics.nxp.com/microcontrollers/</text>
<text x="397" y="267.7">9</text>
<text x="403.2" y="267.7">18</text>
</g>
<g font-size="1.9">
<text x="224.2" y="14.6">+VSUP3</text>
<text x="127.5" y="21.5">JTAG</text>
<text x="139.9" y="28.1">+VSUP3</text>
<text x="85.5" y="32.9">BUF_TRST_N</text>
<text x="85.5" y="36">BUF_TCK</text>
<text x="194" y="33.7">JTAGSEL</text>
<text x="334.4" y="33.7">+VSUP3</text>
<text x="85.5" y="39.7">BUF_TMS</text>
<text x="387.1" y="45.3">+VSUP3</text>
<text x="180.6" y="48.4">SCAN_TDO</text>
<text x="181.6" y="52.1">ARM_TDO</text>
<text x="194" y="59.5">TRST_N</text>
<text x="339.1" y="59.5">JTAG_nTRST</text>
<text x="194" y="61.9">TDI</text>
<text x="194" y="64.4">TMS</text>
<text x="339.1" y="61.9">JTAG_TDI</text>
<text x="339.1" y="65">JTAG_TMS</text>
<text x="193.9" y="71.7">JTAG_TDO</text>
<text x="194" y="66.8">TCK</text>
<text x="339.1" y="66.8">JTAG_TCK</text>
<text x="339.1" y="69.3">JTAG_RTCK</text>
<text x="339.1" y="71.7">JTAG_TDO</text>
<text x="339.1" y="76.6">JTAG_DBGRQ</text>
<text x="339.1" y="74.2">JTAG_nSRST</text>
<text x="92.1" y="82.1">+VSUP3</text>
<text x="339.7" y="79.1">JTAG_DBGACK</text>
<text x="148.5" y="92.5">+VSUP3</text>
<text x="222" y="101.7">+VSUP3</text>
<text x="87.4" y="125.6">nRESET_LPC</text>
<text x="259.5" y="125.6">RESET_SWT</text>
<text x="87.4" y="147.7">nRESET_SUP4</text>
<text x="87.4" y="171">nRESET_BRD</text>
<text x="194.7" y="172.7">+VSUP3</text>
<text x="144.5" y="175.2">+VSUP3</text>
<text x="64.2" y="186.9">SPI_CS_OUT2</text>
<text x="180" y="189.9">+VSUP3</text>
<text x="132.2" y="197.9">mUART_RTS_N</text>
<text x="64.2" y="204.1">UART</text>
<text x="279.5" y="209">TXD</text>
<text x="279.5" y="204.1">RXD</text>
<text x="89.9" y="210.2">mUART_RTS_N/SPI_CS_OUT2</text>
<text x="89.9" y="227.4">UART_TXD</text>
<text x="89.9" y="229.8">UART_RXD</text>
<text x="64.2" y="237.2">SPI_CS_OUT1</text>
<text x="131.6" y="237.2">mUART_CTS_N</text>
<text x="89.9" y="250.6">mUART_CTS_N/SPI_CS_OUT1</text>
<text x="399.5" y="267.7">OF</text>
</g>
<g font-size="1.8">
<text x="324.4" y="253">D. Consiglio</text>
<text x="339.4" y="253">2/3/2010</text>
<text x="337.5" y="261.6">12/03/2009</text>
</g>
</svg>
